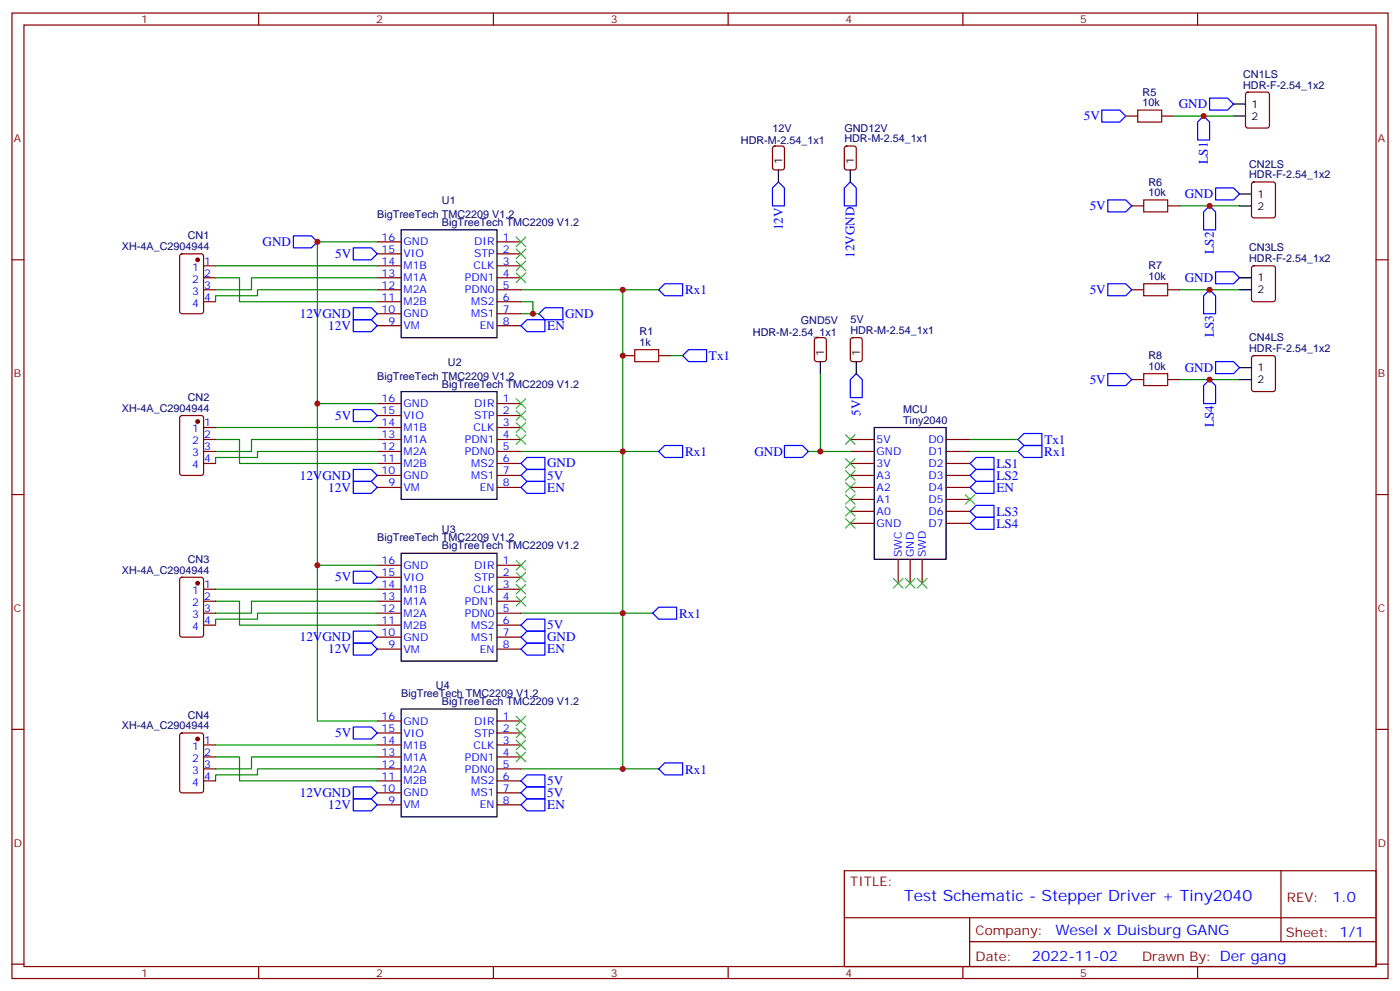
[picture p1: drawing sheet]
<svg xmlns="http://www.w3.org/2000/svg" width="412mm" height="292mm" viewBox="0 0 412 292" stroke-linecap="round" stroke-linejoin="round" font-family="sans-serif">
<g fill="none" stroke="#870000" stroke-width=".35">
<path d="M3.5 3.8h405.4v284.4h-405.4zM7.1 7.4h398.2v277.3h-398.2zM76.2 3.8v3.6M145.3 3.8v3.6M214.5 3.8v3.6M283.6 3.8v3.6M352.8 3.8v3.6M331.6 34.2h3.5M342.2 34.2h3.5M367.1 27.3l.5-.2h5.6l.7 .5v9.4l-.4 .7h-5.9l-.7-.5v-9.4zM227.8 43.2l.4-.2h2.2l.6 .4 .1 6-.5 .6-2.4 .1-.6-.5-.1-5.9zM248.9 43.2l.5-.2h2.1l.7 .4v6l-.4 .6-2.4 .1-.6-.5-.1-5.9z"/>
<path d="M368.9 53.8l.5-.2h5.6l.7 .4v9.5l-.5 .6-5.8 .1-.7-.5v-9.4zM3.5 76.5h3.6M53.2 75l.4-.2h5.7l.6 .4 .1 16.5-.5 .6-5.9 .1-.6-.5-.1-16.4zM60 78.3h3.5M111.1 71.2h7.1M111.1 74.8h7.1M111.1 78.3h7.1M146.4 71.2h7.1M146.4 74.8h7.1M146.4 78.3h7.1M333.4 60.6h3.5M344 60.6h3.5"/>
<path d="M368.9 78.5l.5-.2h5.6l.7 .4v9.5l-.5 .6-5.8 .1-.7-.5v-9.4zM405.3 76.5h3.6M60 81.8h3.5M60 85.3h3.5M60 88.9h3.5M111.1 81.8h7.1M111.1 85.3h7.1M111.1 88.9h7.1M111.1 92.4h7.1M111.1 95.9h7.1M146.4 81.8h7.1M146.4 85.3h7.1"/>
<path d="M146.4 88.9h7.1M146.4 92.4h7.1M146.4 95.9h7.1M240.1 99.7l.5-.3h2.1l.7 .5v5.9l-.4 .6-2.4 .1-.7-.5v-5.8zM250.7 99.7l.5-.3h2.1l.6 .5 .1 5.9-.5 .6-2.3 .1-.7-.5v-5.8zM333.4 85.3h3.5M344 85.3h3.5M111.1 118.9h7.1M146.4 118.9h7.1M183.4 104.7h3.6M194 104.7h3.6M333.4 111.8h3.5"/>
<path d="M344 111.8h3.5M368.9 104.9l.5-.2h5.6l.7 .5v9.4l-.5 .7h-5.8l-.7-.4v-9.5zM53.2 122.6l.4-.2h5.7l.6 .4 .1 16.5-.5 .7h-5.9l-.6-.4-.1-16.5zM60 129.4h3.5M60 133h3.5M60 136.5h3.5M60 125.9h3.5M111.1 129.4h7.1M111.1 133h7.1M111.1 136.5h7.1M111.1 122.4h7.1M111.1 125.9h7.1"/>
<path d="M146.4 129.4h7.1M146.4 133h7.1M146.4 136.5h7.1M146.4 122.4h7.1M146.4 125.9h7.1M250.5 129.4h7M250.5 133h7M250.5 136.5h7M278.7 129.4h7.1M278.7 133h7.1M278.7 136.5h7.1M3.5 145.7h3.6"/>
<path d="M111.1 140h7.1M111.1 143.5h7.1M146.4 140h7.1M146.4 143.5h7.1M250.5 140h7M250.5 143.5h7M250.5 147.1h7M250.5 150.6h7M250.5 154.1h7M278.7 140h7.1M278.7 143.5h7.1M278.7 147.1h7.1"/>
<path d="M278.7 150.6h7.1M278.7 154.1h7.1M405.3 145.7h3.6M53.2 170.2l.4-.2h5.7l.6 .4 .1 16.5-.5 .7h-5.9l-.6-.4-.1-16.5zM60 173.5h3.5M60 177.1h3.5M111.1 166.5h7.1M111.1 170h7.1M111.1 173.5h7.1M111.1 177.1h7.1M146.4 166.5h7.1M146.4 170h7.1"/>
<path d="M146.4 173.5h7.1M146.4 177.1h7.1M264.6 164.7v7.1M268.1 164.7v7.1M271.6 164.7v7.1M60 180.6h3.5M60 184.1h3.5M111.1 180.6h7.1M111.1 184.1h7.1M111.1 187.6h7.1M111.1 191.2h7.1M146.4 180.6h7.1"/>
<path d="M146.4 184.1h7.1M146.4 187.6h7.1M146.4 191.2h7.1M3.5 214.8h3.6M53.2 216.1l.4-.2h5.7l.6 .4 .1 16.5-.5 .6-5.9 .1-.6-.5-.1-16.4zM60 219.4h3.5M111.1 212.3h7.1M111.1 215.9h7.1M111.1 219.4h7.1M146.4 212.3h7.1M146.4 215.9h7.1M146.4 219.4h7.1"/>
<path d="M405.3 214.8h3.6M60 222.9h3.5M60 226.4h3.5M60 230h3.5M111.1 222.9h7.1M111.1 226.4h7.1M111.1 230h7.1M111.1 233.5h7.1M111.1 237h7.1M146.4 222.9h7.1M146.4 226.4h7.1M146.4 230h7.1"/>
<path d="M146.4 233.5h7.1M146.4 237h7.1M248.7 256.4h156.6v28.3h-156.6zM377.3 256.5v20.8M248.7 270.3h156.5M285.6 277.3h119.6M285.6 270.3v14.1M3.5 284h3.6M76.2 284.7v3.5M145.3 284.7v3.5M214.5 284.7v3.5M283.6 284.7v3.5"/>
<path d="M352.8 284.7v3.5M405.3 284h3.6"/>
</g>
<g fill="none" stroke="#000" stroke-width=".35">
<path d="M363.4 30.7h3.5M363.4 34.2h3.5M229.3 50.1v3.5M250.5 50.1v3.5M365.1 57.1h3.6M118.2 67.7h28.2v31.7h-28.2zM365.1 60.6h3.6M365.1 81.8h3.6M365.1 85.3h3.6M118.2 115.3h28.2v31.8h-28.2zM241.7 106.5v3.5M252.2 106.5v3.5"/>
<path d="M365.1 108.3h3.6M365.1 111.8h3.6M257.5 125.9h21.2v38.8h-21.2zM118.2 162.9h28.2v31.8h-28.2zM118.2 208.8h28.2v31.8h-28.2z"/>
</g>
<g fill="none" stroke="#008700" stroke-width=".35">
<path d="M345.7 34.2h17.7M63.5 78.3h47.6M111.1 71.2h-17.6v47.7h17.6M347.5 60.6h17.6M63.5 81.8h7.1v7.1h40.5M111.1 81.8h-37v3.5h-10.6M111.1 85.3h-35.3v1.8h-12.3v1.8M153.5 88.9h3.5v3.5h-3.5M153.5 85.3h40.5M157 92.4h1.7M183.4 85.3v141.1M347.5 85.3h17.6"/>
<path d="M93.5 118.9v47.6h17.6M197.6 104.7h3.5M241.7 110v23M347.5 111.8h17.6M63.5 129.4h7.1v7.1h40.5M63.5 125.9h47.6M111.1 133h-35.3v1.7h-12.3v1.8M111.1 129.4h-37v3.6h-10.6M153.5 133h40.5M238.1 133h12.4M285.8 133h14.1M285.8 129.4h14.1"/>
<path d="M63.5 177.1h7.1v7h40.5M63.5 173.5h47.6M93.5 166.5v45.8h17.6M111.1 177.1h-37v3.5h-10.6M111.1 180.6h-35.3v1.8h-12.3v1.7M153.5 180.6h38.8M63.5 219.4h47.6M63.5 222.9h7.1v7.1h40.5M111.1 226.4h-35.3v1.8h-12.3v1.8M111.1 222.9h-37v3.5h-10.6M153.5 226.4h40.5"/>
</g>
<path d="M335.1 32.4h7.1v3.5h-7.1zM336.9 58.9h7.1v3.5h-7.1zM336.9 83.6h7.1v3.5h-7.1zM187 103h7v3.5h-7zM336.9 110h7.1v3.6h-7.1z" fill="none" stroke="#a10000" stroke-width=".35"/>
<g fill="none" stroke="#00f" stroke-width=".35">
<path d="M324.6 32.4h5.2l1.8 1.8-1.8 1.7h-5.2zM354.5 34.2l1.8 1.7v5.3h-3.5v-5.3zM356.3 28.9h5.3l1.8 1.8-1.8 1.7h-5.3zM229.3 53.6l1.8 1.8v5.2h-3.6v-5.2zM250.5 53.6l1.7 1.8v5.2h-3.5v-5.2zM326.3 58.9h5.3l1.8 1.7-1.8 1.8h-5.3zM358.1 55.4h5.3l1.7 1.7-1.7 1.8h-5.3zM86.4 69.5h5.3l1.8 1.7-1.8 1.8h-5.3zM104.1 73h5.3l1.7 1.8-1.7 1.7h-5.3zM354.5 62.4l1.8-1.8 1.8 1.8v5.3h-3.6zM104.1 94.2h5.3l1.7 1.7-1.7 1.8h-5.3zM104.1 90.6h5.3l1.7 1.8-1.7 1.8h-5.3z"/>
<path d="M153.5 95.9l1.7-1.7h5.3v3.5h-5.3zM158.7 92.4l1.8-1.8h5.3v3.6h-5.3zM194 85.3l1.8-1.7h5.3v3.5h-5.3zM326.3 83.6h5.3l1.8 1.7-1.8 1.8h-5.3zM356.3 85.3l1.8 1.8v5.3h-3.6v-5.3zM358.1 80h5.3l1.7 1.8-1.7 1.8h-5.3zM201.1 104.7l1.7-1.7h5.3v3.5h-5.3zM252.2 110l1.8 1.8v5.3h-3.5v-5.3zM326.3 110h5.3l1.8 1.8-1.8 1.8h-5.3zM354.5 113.6l1.8-1.8 1.8 1.8v5.3h-3.6zM358.1 106.5h5.3l1.7 1.8-1.7 1.7h-5.3zM104.1 120.6h5.3l1.7 1.8-1.7 1.7h-5.3z"/>
<path d="M104.1 138.3h5.3l1.7 1.7-1.7 1.8h-5.3zM153.5 136.5l1.7-1.8h5.3v3.6h-5.3zM195.8 131.2h5.3v3.5h-5.3l-1.8-1.7zM231.1 131.2h5.3l1.7 1.8-1.7 1.7h-5.3zM287.5 134.7h5.3v3.6h-5.3l-1.7-1.8zM299.9 129.4l1.7-1.7h5.3v3.5h-5.3zM299.9 133l1.7-1.8h5.3v3.5h-5.3zM104.1 141.8h5.3l1.7 1.7-1.7 1.8h-5.3zM153.5 140l1.7-1.7h5.3v3.5h-5.3zM153.5 143.5l1.7-1.7h5.3v3.5h-5.3zM285.8 140l1.7-1.7h5.3v3.5h-5.3zM285.8 154.1l1.7-1.7h5.3v3.5h-5.3z"/>
<path d="M287.5 148.8h5.3v3.6h-5.3l-1.7-1.8zM287.5 141.8h5.3v3.5h-5.3l-1.7-1.8zM104.1 168.2h5.3l1.7 1.8-1.7 1.8h-5.3zM104.1 189.4h5.3l1.7 1.8-1.7 1.7h-5.3zM104.1 185.9h5.3l1.7 1.7-1.7 1.8h-5.3zM153.5 184.1l1.7-1.7h5.3v3.5h-5.3zM153.5 191.2l1.7-1.8h5.3v3.5h-5.3zM155.2 185.9h5.3v3.5h-5.3l-1.7-1.8zM192.3 180.6l1.7-1.8h5.3v3.6h-5.3zM104.1 214.1h5.3l1.7 1.8-1.7 1.7h-5.3zM104.1 235.3h5.3l1.7 1.7-1.7 1.8h-5.3zM104.1 231.7h5.3l1.7 1.8-1.7 1.8h-5.3z"/>
<path d="M153.5 230l1.7-1.8h5.3v3.5h-5.3zM153.5 233.5l1.7-1.8h5.3v3.6h-5.3zM153.5 237l1.7-1.7h5.3v3.5h-5.3zM194 226.4l1.8-1.7h5.3v3.5h-5.3z"/>
</g>
<g fill="none" stroke="#3c3" stroke-width=".35">
<path d="M152 69.8l2.9 2.8M152 73.3l2.9 2.9M152 76.9l2.9 2.8M154.9 69.8l-2.9 2.8M154.9 73.3l-2.9 2.9M154.9 76.9l-2.9 2.8M152 80.4l2.9 2.8M154.9 80.4l-2.9 2.8M152 117.4l2.9 2.9M154.9 117.4l-2.9 2.9M152 128l2.9 2.8M152 124.5l2.9 2.8"/>
<path d="M152 121l2.9 2.8M154.9 128l-2.9 2.8M154.9 124.5l-2.9 2.8M154.9 121l-2.9 2.8M249.1 135.1l2.8 2.8M249.1 138.6l2.8 2.8M249.1 128l2.8 2.8M251.9 135.1l-2.8 2.8M251.9 138.6l-2.8 2.8M251.9 128l-2.8 2.8M249.1 142.1l2.8 2.9M249.1 145.7l2.8 2.8"/>
<path d="M249.1 152.7l2.8 2.8M249.1 149.2l2.8 2.8M251.9 142.1l-2.8 2.9M251.9 145.7l-2.8 2.8M251.9 152.7l-2.8 2.8M251.9 149.2l-2.8 2.8M284.3 145.7l2.9 2.8M287.2 145.7l-2.9 2.8M152 175.6l2.9 2.9M152 172.1l2.9 2.8M152 168.6l2.9 2.8M152 165.1l2.9 2.8"/>
<path d="M154.9 175.6l-2.9 2.9M154.9 172.1l-2.9 2.8M154.9 168.6l-2.9 2.8M154.9 165.1l-2.9 2.8M263.2 170.4l2.8 2.8M266 170.4l-2.8 2.8M266.7 170.4l2.8 2.8M269.5 170.4l-2.8 2.8M270.2 170.4l2.8 2.8M273 170.4l-2.8 2.8M152 218l2.9 2.8M152 214.5l2.9 2.8"/>
<path d="M152 210.9l2.9 2.8M154.9 218l-2.9 2.8M154.9 214.5l-2.9 2.8M154.9 210.9l-2.9 2.8M152 221.5l2.9 2.8M154.9 221.5l-2.9 2.8"/>
</g>
<g fill="#870000" stroke="#870000" stroke-width=".35">
<circle cx="58.2" cy="76.5" r=".53"/>
<circle cx="58.2" cy="124.1" r=".53"/>
<circle cx="58.2" cy="171.8" r=".53"/>
<circle cx="58.2" cy="217.6" r=".53"/>
</g>
<g fill="#c00">
<circle cx="93.5" cy="118.9" r=".88"/>
<circle cx="93.5" cy="166.5" r=".88"/>
<circle cx="93.5" cy="71.2" r=".88"/>
<circle cx="157" cy="92.4" r=".88"/>
<circle cx="241.7" cy="133" r=".88"/>
<circle cx="354.5" cy="34.2" r=".88"/>
<circle cx="356.3" cy="60.6" r=".88"/>
<circle cx="356.3" cy="85.3" r=".88"/>
<circle cx="356.3" cy="111.8" r=".88"/>
<circle cx="183.4" cy="85.3" r=".88"/>
<circle cx="183.4" cy="133" r=".88"/>
<circle cx="183.4" cy="104.7" r=".88"/>
<circle cx="183.4" cy="180.6" r=".88"/>
<circle cx="183.4" cy="226.4" r=".88"/>
</g>
<text font-size="4.6" fill="#00f" x="266.3" y="265.3">Test Schematic - Stepper Driver + Tiny2040</text>
<g font-size="4.2" fill="#00f">
<text x="392.5" y="265.7">1.0</text>
<text x="310.9" y="275.3">Wesel x Duisburg GANG</text>
<text x="304" y="283.1">2022-11-02</text>
</g>
<g font-size="3.9" fill="#00f">
<text x="319.2" y="35.5">5V</text>
<text x="347.2" y="31.9">GND</text>
<text x="355.8" y="48.2" transform="rotate(-90 355.8 48.2)">LS1</text>
<text x="349" y="58.4">GND</text>
<text x="321" y="61.9">5V</text>
<text x="230.6" y="67.8" transform="rotate(-90 230.6 67.8)">12V</text>
<text x="77.3" y="72.5">GND</text>
<text x="98.8" y="76">5V</text>
<text x="251.7" y="76" transform="rotate(-90 251.7 76)">12VGND</text>
<text x="357.5" y="74.7" transform="rotate(-90 357.5 74.7)">LS2</text>
<text x="349" y="83">GND</text>
<text x="201.8" y="86.7">Rx1</text>
<text x="321" y="86.6">5V</text>
<text x="88.3" y="93.7">12VGND</text>
<text x="166.4" y="93.6">GND</text>
<text x="96.7" y="97.2">12V</text>
<text x="161.2" y="97.2">EN</text>
<text x="357.5" y="99.4" transform="rotate(-90 357.5 99.4)">LS3</text>
<text x="208.8" y="106.1">Tx1</text>
<text x="321" y="113.1">5V</text>
<text x="349" y="109.5">GND</text>
<text x="98.8" y="123.6">5V</text>
<text x="253.5" y="122.4" transform="rotate(-90 253.5 122.4)">5V</text>
<text x="357.5" y="125.8" transform="rotate(-90 357.5 125.8)">LS4</text>
<text x="307.6" y="130.7">Tx1</text>
<text x="161.2" y="137.7">GND</text>
<text x="201.8" y="134.3">Rx1</text>
<text x="222.2" y="134.2">GND</text>
<text x="293.5" y="137.8">LS1</text>
<text x="307.6" y="134.2">Rx1</text>
<text x="88.3" y="141.3">12VGND</text>
<text x="161.2" y="141.3">5V</text>
<text x="293.5" y="141.3">LS2</text>
<text x="96.7" y="144.8">12V</text>
<text x="161.2" y="144.8">EN</text>
<text x="293.5" y="144.8">EN</text>
<text x="293.5" y="151.9">LS3</text>
<text x="293.5" y="155.4">LS4</text>
<text x="98.8" y="171.2">5V</text>
<text x="161.2" y="185.4">5V</text>
<text x="200" y="182">Rx1</text>
<text x="88.3" y="188.9">12VGND</text>
<text x="161.2" y="188.8">GND</text>
<text x="96.7" y="192.4">12V</text>
<text x="161.2" y="192.5">EN</text>
<text x="98.8" y="217.1">5V</text>
<text x="201.8" y="227.8">Rx1</text>
<text x="161.2" y="231.2">5V</text>
<text x="88.3" y="234.8">12VGND</text>
<text x="96.7" y="238.3">12V</text>
<text x="161.2" y="234.8">5V</text>
<text x="161.2" y="238.3">EN</text>
</g>
<g font-size="3.9" fill="#800">
<text x="250.5" y="261">TITLE:</text>
<text x="379.1" y="265.7">REV:</text>
<text x="287.4" y="275.2">Company:</text>
<text x="378.7" y="275.8">Sheet: 1/1</text>
<text x="287.4" y="282.9">Date:</text>
<text x="336.4" y="283">Drawn By: Der gang</text>
</g>
<g font-size="3.2" fill="#800">
<text x="41.6" y="6.8">1</text>
<text x="110.8" y="6.8">2</text>
<text x="179.9" y="6.8">3</text>
<text x="249.1" y="6.8">4</text>
<text x="318.2" y="6.8">5</text>
<text x="4.1" y="41.9">A</text>
<text x="405.9" y="41.9">A</text>
<text x="4.1" y="111.1">B</text>
<text x="405.9" y="111.1">B</text>
<text x="4.1" y="180.2">C</text>
<text x="405.9" y="180.2">C</text>
<text x="4.1" y="249.4">D</text>
<text x="405.9" y="249.4">D</text>
<text x="41.6" y="287.7">1</text>
<text x="110.8" y="287.7">2</text>
<text x="179.9" y="287.7">3</text>
<text x="249.1" y="287.7">4</text>
<text x="318.2" y="287.7">5</text>
</g>
<g font-size="3.2" fill="#000080">
<text x="366.2" y="22.9">CN1LS</text>
<text x="336.6" y="28.2">R5</text>
<text x="366.2" y="26.1">HDR-F-2.54_1x2</text>
<text x="336.6" y="31.4">10k</text>
<text x="227.6" y="38.8">12V</text>
<text x="248.7" y="41.9">HDR-M-2.54_1x1</text>
<text x="248.7" y="38.8">GND12V</text>
<text x="218.3" y="42.4">HDR-M-2.54_1x1</text>
<text x="368" y="52.5">HDR-F-2.54_1x2</text>
<text x="368" y="49.4">CN2LS</text>
<text x="338.3" y="57.8">10k</text>
<text x="338.3" y="54.7">R6</text>
<text x="111.1" y="64.2">BigTreeTech TMC2209 V1.2</text>
<text x="130.2" y="60">U1</text>
<text x="55.3" y="70.5">CN1</text>
<text x="130.2" y="66.5">BigTreeTech TMC2209 V1.2</text>
<text x="35.9" y="73.7">XH-4A_C2904944</text>
<text x="368" y="77.2">HDR-F-2.54_1x2</text>
<text x="368" y="74.1">CN3LS</text>
<text x="338.3" y="82.5">10k</text>
<text x="338.3" y="79.3">R7</text>
<text x="235.9" y="95.3">GND5V</text>
<text x="250.5" y="95.2">5V</text>
<text x="188.4" y="101.9">1k</text>
<text x="188.4" y="98.7">R1</text>
<text x="221.8" y="98.8">HDR-M-2.54_1x1</text>
<text x="250.5" y="98.4">HDR-M-2.54_1x1</text>
<text x="368" y="100.5">CN4LS</text>
<text x="132" y="107.7">U2</text>
<text x="338.3" y="105.8">R8</text>
<text x="368" y="103.7">HDR-F-2.54_1x2</text>
<text x="111.1" y="111.8">BigTreeTech TMC2209 V1.2</text>
<text x="338.3" y="109">10k</text>
<text x="55.3" y="118.1">CN2</text>
<text x="130.2" y="114.1">BigTreeTech TMC2209 V1.2</text>
<text x="35.9" y="121.3">XH-4A_C2904944</text>
<text x="266" y="124.8">Tiny2040</text>
<text x="266" y="121.7">MCU</text>
<text x="111.1" y="159.4">BigTreeTech TMC2209 V1.2</text>
<text x="130.2" y="161.8">BigTreeTech TMC2209 V1.2</text>
<text x="130.2" y="157">U3</text>
<text x="55.3" y="165.8">CN3</text>
<text x="35.9" y="168.9">XH-4A_C2904944</text>
<text x="128.4" y="202.9">U4</text>
<text x="118.2" y="205.3">BigTreeTech TMC2209 V1.2</text>
<text x="130.2" y="207.6">BigTreeTech TMC2209 V1.2</text>
<text x="35.9" y="214.8">XH-4A_C2904944</text>
<text x="55.3" y="211.6">CN4</text>
</g>
<g font-size="3.2">
<text x="368.7" y="31.7">1</text>
<text x="368.7" y="35.2">2</text>
<text x="230.4" y="48.3" transform="rotate(-90 230.4 48.3)">1</text>
<text x="251.5" y="48.3" transform="rotate(-90 251.5 48.3)">1</text>
<text x="370.4" y="58.2">1</text>
<text x="370.4" y="61.7">2</text>
<text x="370.4" y="82.9">1</text>
<text x="370.4" y="86.4">2</text>
<text x="242.7" y="104.7" transform="rotate(-90 242.7 104.7)">1</text>
<text x="253.3" y="104.7" transform="rotate(-90 253.3 104.7)">1</text>
<text x="370.4" y="109.3">1</text>
<text x="370.4" y="112.9">2</text>
</g>
<g font-size="3.2" fill="#00f">
<text x="112.4" y="70.9">16</text>
<text x="148.2" y="70.9">1</text>
<text x="60.1" y="77.9">1</text>
<text x="112.4" y="77.9">14</text>
<text x="112.4" y="74.4">15</text>
<text x="118.9" y="75.8">VIO</text>
<text x="118.9" y="72.3">GND</text>
<text x="139.7" y="75.8">STP</text>
<text x="139.7" y="72.3">DIR</text>
<text x="148.2" y="74.4">2</text>
<text x="148.2" y="77.9">3</text>
<text x="56.7" y="79.7">1</text>
<text x="56.7" y="83.2">2</text>
<text x="60.1" y="81.5">2</text>
<text x="112.4" y="81.5">13</text>
<text x="118.9" y="82.9">M1A</text>
<text x="118.9" y="79.3">M1B</text>
<text x="136.9" y="82.9">PDN1</text>
<text x="139.5" y="79.3">CLK</text>
<text x="148.2" y="81.5">4</text>
<text x="56.7" y="86.7">3</text>
<text x="60.1" y="85">3</text>
<text x="60.1" y="88.5">4</text>
<text x="112.4" y="88.5">11</text>
<text x="112.4" y="85">12</text>
<text x="118.9" y="89.9">M2B</text>
<text x="118.9" y="86.4">M2A</text>
<text x="136.9" y="86.4">PDN0</text>
<text x="138.8" y="89.9">MS2</text>
<text x="148.2" y="85">5</text>
<text x="148.2" y="88.5">6</text>
<text x="56.7" y="90.3">4</text>
<text x="112.4" y="92">10</text>
<text x="114.4" y="95.6">9</text>
<text x="118.9" y="93.5">GND</text>
<text x="138.8" y="93.5">MS1</text>
<text x="148.2" y="92">7</text>
<text x="148.2" y="95.6">8</text>
<text x="118.9" y="97">VM</text>
<text x="141.3" y="97">EN</text>
<text x="112.4" y="118.5">16</text>
<text x="118.9" y="119.9">GND</text>
<text x="139.7" y="119.9">DIR</text>
<text x="148.2" y="118.5">1</text>
<text x="60.1" y="125.6">1</text>
<text x="112.4" y="125.6">14</text>
<text x="112.4" y="122">15</text>
<text x="118.9" y="123.4">VIO</text>
<text x="139.7" y="123.4">STP</text>
<text x="148.2" y="122">2</text>
<text x="148.2" y="125.6">3</text>
<text x="56.7" y="127.3">1</text>
<text x="56.7" y="130.8">2</text>
<text x="60.1" y="129.1">2</text>
<text x="112.4" y="129.1">13</text>
<text x="118.9" y="130.5">M1A</text>
<text x="118.9" y="127">M1B</text>
<text x="136.9" y="130.5">PDN1</text>
<text x="139.5" y="127">CLK</text>
<text x="148.2" y="129.1">4</text>
<text x="258.2" y="130.5">5V</text>
<text x="273.5" y="130.5">D0</text>
<text x="56.7" y="134.4">3</text>
<text x="56.7" y="137.9">4</text>
<text x="60.1" y="132.6">3</text>
<text x="60.1" y="136.1">4</text>
<text x="112.4" y="136.1">11</text>
<text x="112.4" y="132.6">12</text>
<text x="118.9" y="137.5">M2B</text>
<text x="118.9" y="134">M2A</text>
<text x="136.9" y="134">PDN0</text>
<text x="138.8" y="137.5">MS2</text>
<text x="148.2" y="132.6">5</text>
<text x="148.2" y="136.1">6</text>
<text x="258.2" y="137.5">3V</text>
<text x="258.2" y="134">GND</text>
<text x="273.5" y="134">D1</text>
<text x="273.5" y="137.5">D2</text>
<text x="112.4" y="139.7">10</text>
<text x="114.4" y="143.2">9</text>
<text x="118.9" y="141.1">GND</text>
<text x="138.8" y="141.1">MS1</text>
<text x="148.2" y="139.7">7</text>
<text x="148.2" y="143.2">8</text>
<text x="258.2" y="141.1">A3</text>
<text x="273.5" y="141.1">D3</text>
<text x="118.9" y="144.6">VM</text>
<text x="141.3" y="144.6">EN</text>
<text x="258.2" y="148.1">A1</text>
<text x="258.2" y="144.6">A2</text>
<text x="273.5" y="144.6">D4</text>
<text x="273.5" y="148.1">D5</text>
<text x="258.2" y="155.2">GND</text>
<text x="258.2" y="151.7">A0</text>
<text x="273.5" y="151.7">D6</text>
<text x="273.5" y="155.2">D7</text>
<text x="112.4" y="166.1">16</text>
<text x="118.9" y="167.5">GND</text>
<text x="139.7" y="167.5">DIR</text>
<text x="148.2" y="166.1">1</text>
<text x="265.6" y="164" transform="rotate(-90 265.6 164)">SWC</text>
<text x="269.2" y="164" transform="rotate(-90 269.2 164)">GND</text>
<text x="272.7" y="164" transform="rotate(-90 272.7 164)">SWD</text>
<text x="60.1" y="173.2">1</text>
<text x="112.4" y="173.2">14</text>
<text x="112.4" y="169.7">15</text>
<text x="118.9" y="171.1">VIO</text>
<text x="139.7" y="171.1">STP</text>
<text x="148.2" y="169.7">2</text>
<text x="148.2" y="173.2">3</text>
<text x="56.7" y="174.9">1</text>
<text x="56.7" y="178.5">2</text>
<text x="60.1" y="176.7">2</text>
<text x="112.4" y="176.7">13</text>
<text x="118.9" y="178.1">M1A</text>
<text x="118.9" y="174.6">M1B</text>
<text x="136.9" y="178.1">PDN1</text>
<text x="139.5" y="174.6">CLK</text>
<text x="148.2" y="176.7">4</text>
<text x="56.7" y="182">3</text>
<text x="56.7" y="185.5">4</text>
<text x="60.1" y="180.2">3</text>
<text x="60.1" y="183.8">4</text>
<text x="112.4" y="183.8">11</text>
<text x="112.4" y="180.2">12</text>
<text x="118.9" y="185.2">M2B</text>
<text x="118.9" y="181.6">M2A</text>
<text x="136.9" y="181.6">PDN0</text>
<text x="138.8" y="185.2">MS2</text>
<text x="148.2" y="180.2">5</text>
<text x="148.2" y="183.8">6</text>
<text x="112.4" y="187.3">10</text>
<text x="114.4" y="190.8">9</text>
<text x="118.9" y="188.7">GND</text>
<text x="138.8" y="188.7">MS1</text>
<text x="148.2" y="187.3">7</text>
<text x="148.2" y="190.8">8</text>
<text x="118.9" y="192.2">VM</text>
<text x="141.3" y="192.2">EN</text>
<text x="112.4" y="215.5">15</text>
<text x="112.4" y="212">16</text>
<text x="118.9" y="213.4">GND</text>
<text x="139.7" y="213.4">DIR</text>
<text x="148.2" y="212">1</text>
<text x="148.2" y="215.5">2</text>
<text x="56.7" y="220.8">1</text>
<text x="60.1" y="219">1</text>
<text x="112.4" y="219">14</text>
<text x="118.9" y="220.5">M1B</text>
<text x="118.9" y="216.9">VIO</text>
<text x="139.5" y="220.5">CLK</text>
<text x="139.7" y="216.9">STP</text>
<text x="148.2" y="219">3</text>
<text x="56.7" y="224.3">2</text>
<text x="56.7" y="227.9">3</text>
<text x="60.1" y="222.6">2</text>
<text x="60.1" y="226.1">3</text>
<text x="112.4" y="226.1">12</text>
<text x="112.4" y="222.6">13</text>
<text x="118.9" y="227.5">M2A</text>
<text x="118.9" y="224">M1A</text>
<text x="136.9" y="224">PDN1</text>
<text x="136.9" y="227.5">PDN0</text>
<text x="148.2" y="222.6">4</text>
<text x="148.2" y="226.1">5</text>
<text x="56.7" y="231.4">4</text>
<text x="60.1" y="229.6">4</text>
<text x="112.4" y="233.2">10</text>
<text x="112.4" y="229.6">11</text>
<text x="118.9" y="231">M2B</text>
<text x="138.8" y="231">MS2</text>
<text x="148.2" y="229.6">6</text>
<text x="148.2" y="233.2">7</text>
<text x="114.4" y="236.7">9</text>
<text x="118.9" y="238.1">VM</text>
<text x="118.9" y="234.6">GND</text>
<text x="138.8" y="234.6">MS1</text>
<text x="141.3" y="238.1">EN</text>
<text x="148.2" y="236.7">8</text>
</g>
</svg>
